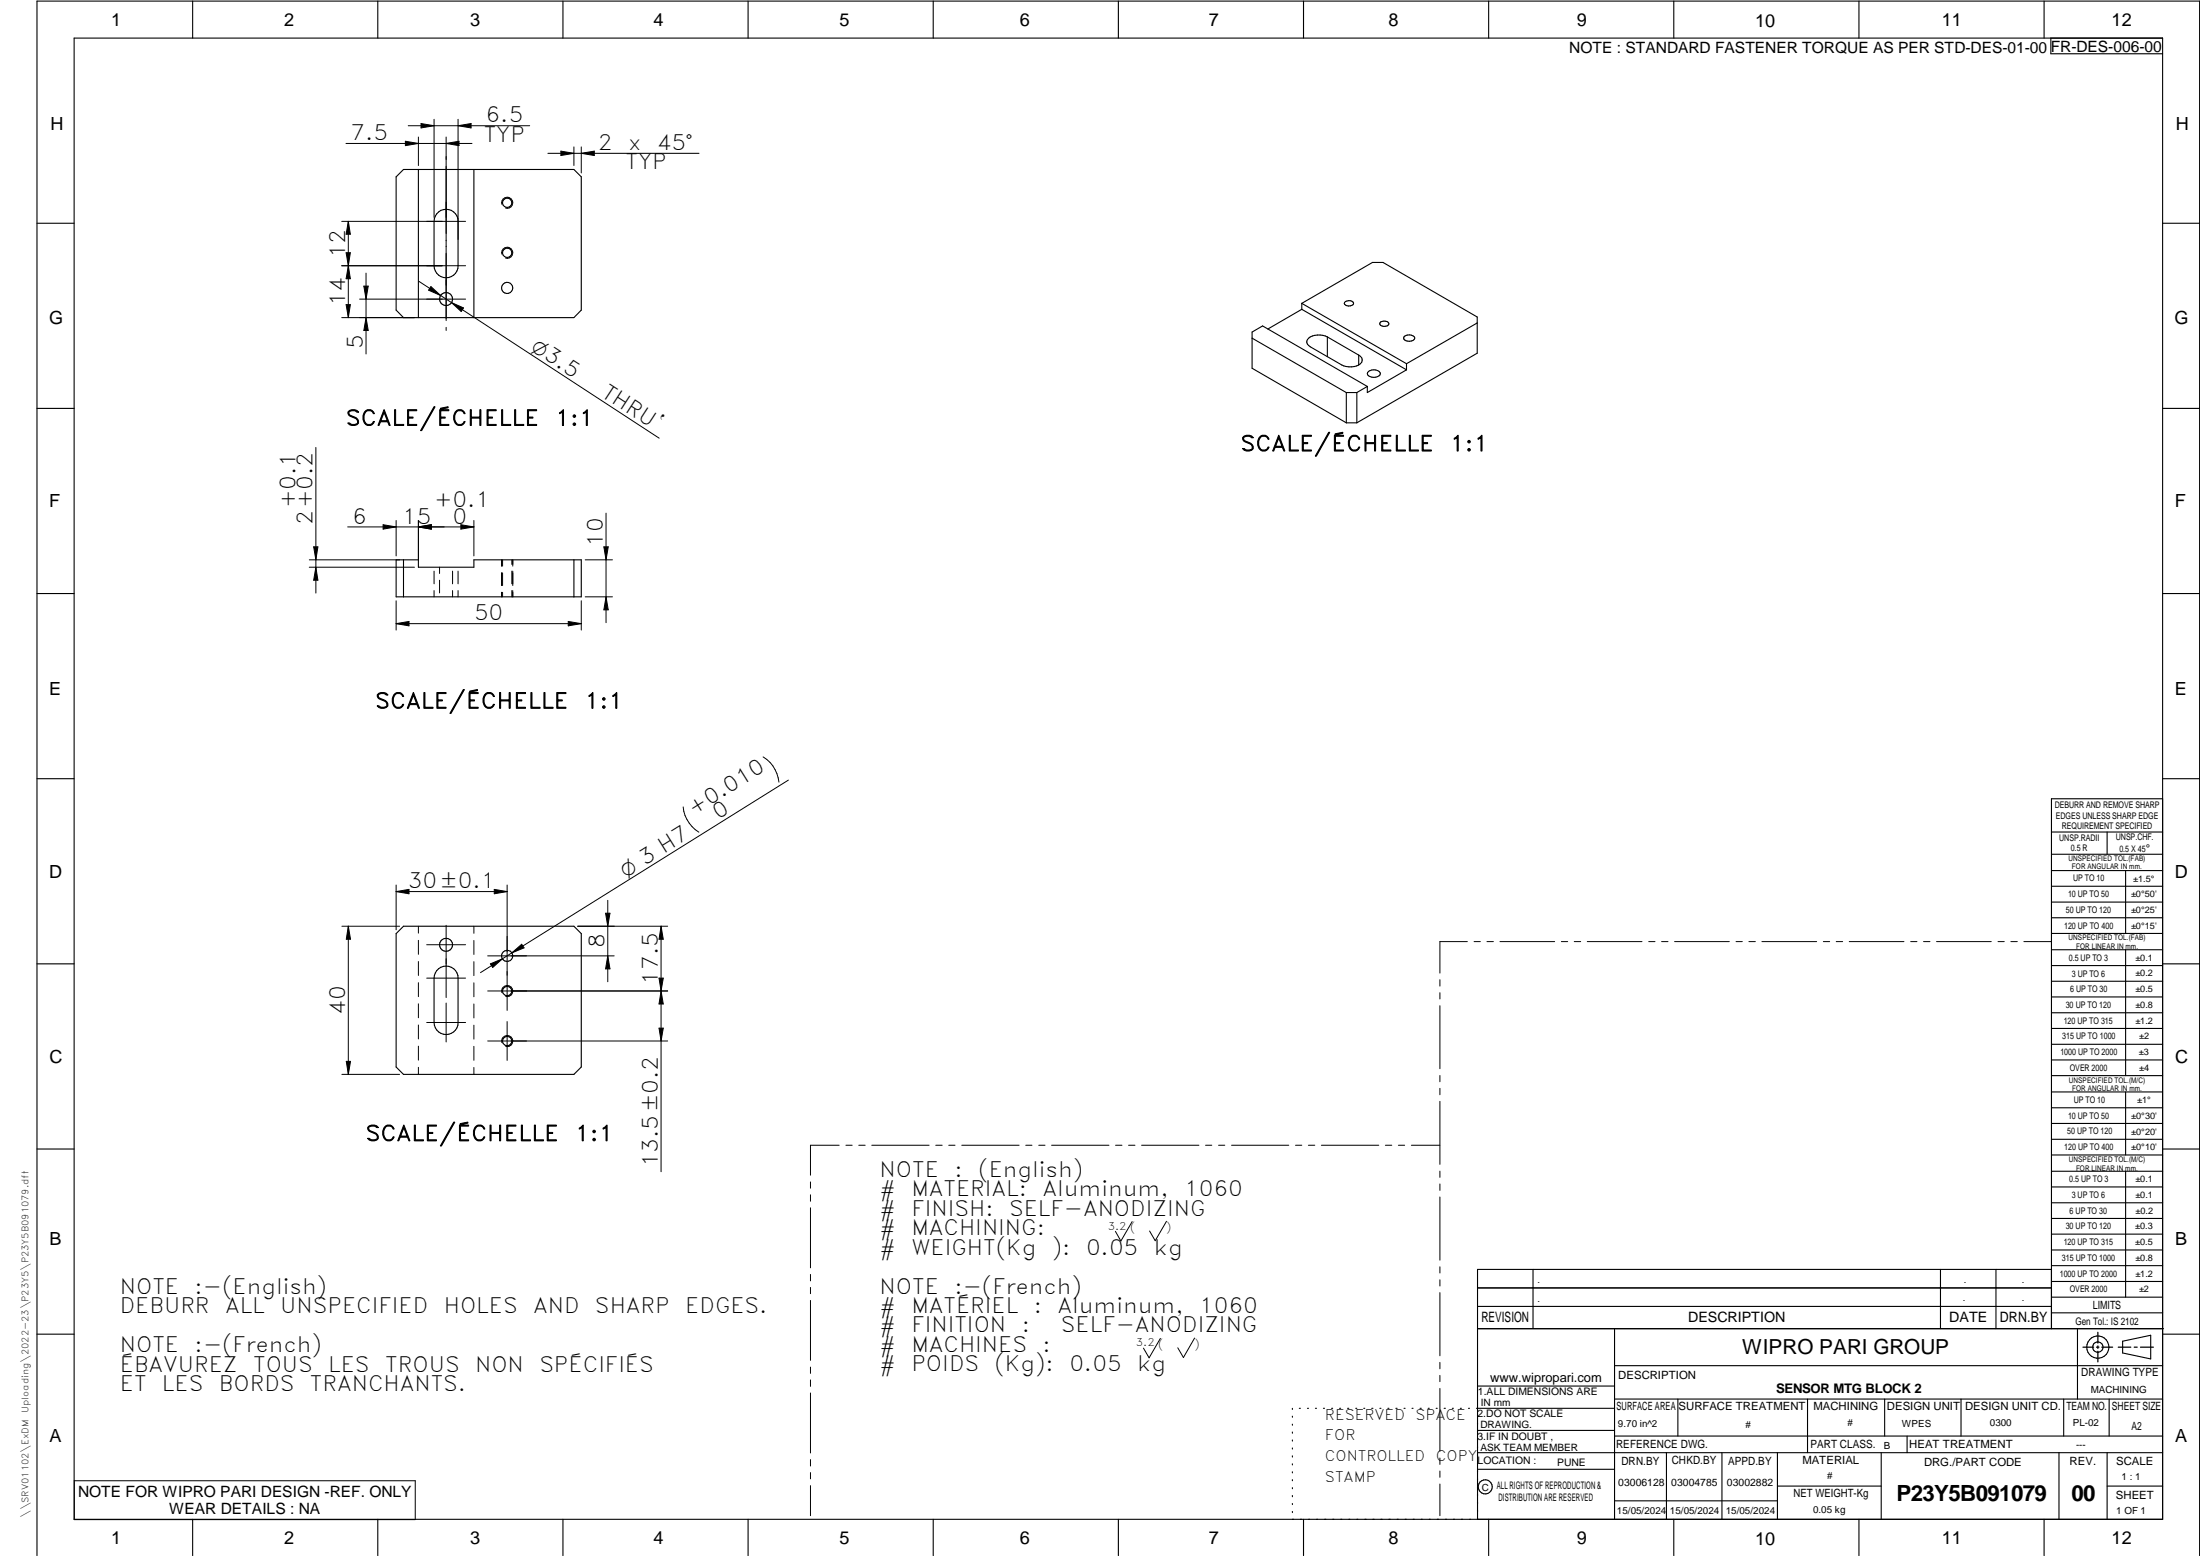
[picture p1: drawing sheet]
<svg xmlns="http://www.w3.org/2000/svg" width="594mm" height="420mm" viewBox="0 0 594 420" stroke-linecap="round" stroke-linejoin="round" font-family="sans-serif">
<g fill="none" stroke="#000" stroke-width=".3">
<path d="M20 10.3h564v400h-564zM52 .3v10M102 .3v10M152 .3v10M202 .3v10M252 .3v10M302 .3v10M352 .3v10M402 .3v10M452 .3v10M502 .3v10M552 .3v10"/>
<path d="M553.8 10.3v4.2h30.2M107 47.8l2-2h46l2 2v35.9l-2 2.1h-46l-2-2.1zM113 45.8v40M118.4 57.2a3.2 3.2 0 0 1 3.5-.4 3.2 3.2 0 0 1 1.8 3v12a3.2 3.2 0 0 1-3.2 3.2 3.2 3.2 0 0 1-3.3-3.2v-12a3.3 3.3 0 0 1 1.2-2.6zM128 45.8v40M10 60.3h10M584 60.3h10M338.1 91.3l25.5 14.7M351.5 81.9l28.3 16.3M351.5 81.9v1.6M351.5 83.5l28.3 16.4M351.5 83.5l-9.2 5.4"/>
<path d="M351.5 81.9l19.1-11h2.9l25.4 14.7v9.8l-32.5 18.8M358.4 91v5.3M358.4 91a4.7 4.7 0 0 0-5.3 .7 1.34 1.34 0 0 0 .7 1.9l9.1 5.2 2.1 .3 1.9-.5M358.4 91l8.5 4.9M363.1 81.7a1.4 1.4 0 0 1 2.4 .3 1.51 1.51 0 0 1-2.5-.1zM366.9 95.9a1.41 1.41 0 0 1 .9 1.3 1.41 1.41 0 0 1-.9 1.4M366.9 95.9v2.7M372.9 86.9l.8-.2a1.04 1.04 0 0 1 1.3 .8 1.47 1.47 0 0 1-2.4-.1zM379.3 90.8a1.69 1.69 0 0 1 2.7 .6 1.79 1.79 0 0 1-3-.1zM379.8 98.2v1.7M379.8 99.9l-10.6 6.1v-1.6M398.9 87.2l-19.1 11"/>
<path d="M10 110.3h10M363.6 114.2h2.8M363.6 106v8.2M363.6 106h2.8M366.4 106v8.2M369.2 104.4l-28.3-16.4-2.8 1.7v9.7l25.5 14.8M369.2 104.4l-2.8 1.6M369.6 100.3a2.12 2.12 0 0 1 3.1 .6 2.03 2.03 0 0 1-3.5 0zM584 110.3h10M107 151.2h6v2h15v-2h29v10h-50zM109 151.2v10M155 151.2v10"/>
<path d="M10 160.3h10M584 160.3h10M10 210.3h10M584 215.7h-30v143.1M584 210.3h10M554 224.7h30M554 230.7h30M554 235.1h30M554 239.3h30M569 224.7v6M574 235.1v17M107 252.1l2-2h46l2 2v36l-2 2h-46l-2-2z"/>
<path d="M554 243.6h30M554 247.8h30M554 252.1h30M554 256.5h30M574 256.5v33.9M10 260.3h10M117.9 262.1a3.2 3.2 0 0 1 3.6-1.1 3.2 3.2 0 0 1 2.2 3.1v12a3.2 3.2 0 0 1-3.2 3.3 3.2 3.2 0 0 1-3.3-3.3v-12l.1-.7zM554 260.7h30M554 265h30M554 269.2h30M554 273.5h30M554 277.7h30"/>
<path d="M584 260.3h10M554 282h30M554 286.2h30M554 290.4h30M554 294.9h30M554 299.1h30M574 294.9v17M10 310.3h10M554 303.4h30M554 307.6h30M554 311.9h30M554 316.3h30"/>
<path d="M574 316.3v34M584 310.3h10M554 320.5h30M554 324.8h30M554 329h30M554 333.2h30M554 337.5h30M399 358.8h185.2M399 352.8h155M399 347.8h155M414 342.8v16M436 358.8v51.5"/>
<path d="M524 342.8v16M539 342.8v16M554 341.8h30M554 346h30M554 350.3h30M554 354.5h30M554 342.8h-155v67.5M561 358.8v19M10 360.3h10M399 374.3h37M436 377.8h148M453.1 377.8v10"/>
<path d="M488.1 377.8v14.5M508.9 377.8v10M529.5 377.8v10M557.3 377.8v10M569.5 377.8v10M573.2 362.2l7.6-1.6v6.3l-7.6-1.6zM584 368.8h-148M584 360.3h10M349 380.3v.3M349 382.4v.3M349 384.6v.3M349 386.7v.3"/>
<path d="M349 388.8v.3M349 391v.3M349 393.1v.3M349 395.3v.3M349 397.4v.3M349 399.5v.3M350.9 380.3h.2M353.1 380.3h.2M355.2 380.3h.3M357.4 380.3h.3M359.6 380.3h.3M361.7 380.3h.3"/>
<path d="M363.9 380.3h.3M366.1 380.3h.3M368.3 380.3h.2M370.4 380.3h.3M372.6 380.3h.3M374.8 380.3h.3M376.9 380.3h.4M379.1 380.3h.3M381.3 380.3h.3M383.4 380.3h.4M385.6 380.3h.3M387.8 380.3h.3"/>
<path d="M390 380.3h.3M392.2 380.3h.3M394.3 380.3h.3M396.5 380.3h.3M398.7 380.3h37.3M399 396.7h37M399 392.3h185M399 386.2h37M436 387.8h148M450 392.3v18M465 392.3v18M480 392.3v18"/>
<path d="M508 392.3v18M515 387.8v4.5M556 392.3v18M569 392.3v18M52 410.3v9.7M102 410.3v9.7M152 410.3v9.7M202 410.3v9.7M252 410.3v9.7M302 410.3v9.7M349 401.7v.3M349 403.8v.4"/>
<path d="M349 406v.3M349 408.1v.3M352 410.3v9.7M402 410.3v9.7M436 405.3h44M452 410.3v9.7M480 401.3h28M502 410.3v9.7M552 410.3v9.7M569 401.3h15M10 420v-419.7h584v419.7"/>
<circle cx="137" cy="54.8" r="1.25"/>
<circle cx="137" cy="68.3" r="1.26"/>
<circle cx="137" cy="77.8" r="1.5"/>
<circle cx="120.5" cy="80.7" r="1.76"/>
<circle cx="120.5" cy="255.1" r="1.76"/>
<circle cx="136.9" cy="258.1" r="1.5"/>
<circle cx="136.9" cy="267.6" r="1.25"/>
<circle cx="137" cy="281.1" r="1.26"/>
<circle cx="566.5" cy="363.7" r="1.39"/>
<circle cx="566.5" cy="363.8" r="3"/>
<circle cx="401.1" cy="401.5" r="1.9"/>
</g>
<g fill="none" stroke="#000" stroke-width=".27">
<path d="M93.4 38.7h34.1M109.5 38.1l3.5 .6-3.5 .6zM110.2 34h32.8M113 37v7.7M113.7 33.4l3.5 .6-3.5 .5zM117.2 32.2v26.5M120.5 37v49.6M120.5 38.7l3.4-.6v1.2zM123.7 32.2v32.5M123.7 34l3.5-.6v1.1zM155 39.7v5M157 39.7v7"/>
<path d="M92.3 59.8h33.4M94.1 59.8v26M94.1 59.8l.5 3.4h-1.1zM135.5 55.2a1.51 1.51 0 0 1 1.3-1.9 1.51 1.51 0 0 1 1.7 1.6 1.51 1.51 0 0 1-1.9 1.3M147.9 41.4h40.9M151.5 40.8l3.5 .6-3.5 .6zM157 41.4l3.5-.6v1.2zM92.3 71.8h33.4M93.5 68.2h1.1l-.5 3.6zM94.1 71.8l.5 3.5h-1.1zM98.2 77.3h1.2l-.6 3.5zM98.8 73.7v21.9"/>
<path d="M113.2 76l8.7 5.7M116.4 77.4l2.6 2.4-3.3-1.4zM135.5 68.6a1.5 1.5 0 0 1 1.4-1.8 1.5 1.5 0 0 1 1.6 1.6 1.5 1.5 0 0 1-1.9 1.3M92.3 85.8h19.6M93.5 82.3h1.1l-.5 3.5zM97.1 80.8h28.6M98.8 85.8l.6 3.4h-1.2zM120.5 88.4v.8M121.9 81.7l56.1 36.6M121.9 81.7l3.3 1.4-.7 1zM85.3 120.8v39.3M163.7 138.6v29.5"/>
<path d="M83.5 151.2h24.4M83.5 153.2h28.4M84.7 147.7h1.1l-.5 3.5zM85.3 153.2l.5 3.5h-1.1zM93.9 142.3h34.1M103.5 141.7l3.5 .6-3.5 .6zM107 140.5v9.6M113 142.3l3.5-.6v1.2zM113 140.5v10.6M117.2 154.2v3.4M117.2 159.5v1.7M118.7 153.2v1.7"/>
<path d="M118.7 156.7v3.4M122.2 154.2v3.4M122.2 159.5v1.7M123.7 154.2v3.4M123.7 159.5v1.7M124.5 141.7l3.5 .6-3.5 .6zM128 140.5v9.6M135.5 151.2v1.7M135.5 154.7v3.4M135.5 159.9v1.3M135.7 151.2v1.7M135.7 154.7v3.4"/>
<path d="M135.7 159.9v1.3M138.2 151.2v1.2M138.2 154.2v3.4M138.2 159.5v1.7M138.5 151.2v1.7M138.5 154.2v3.9M138.5 159.5v1.7M158 151.2h7.4M163.1 147.7h1.1l-.5 3.5zM107 168.4l3.4-.6v1.2zM107 162.2v7.9M107 168.4h50"/>
<path d="M153.5 167.8l3.5 .6-3.5 .6zM157 162.2v7.9M158 161.2h7.4M163.7 161.2l.5 3.5h-1.1zM184.5 217.9a9 9 0 0 0 4.2 6.8M206.1 204.4a8.9 8.9 0 0 1 4.2 6.8M212.9 210.7l-74.7 46.6M107 239v12.1M136.9 239v33.8M92.3 250.1h15.6M94.1 250.1v40M94.1 250.1l.6 3.5h-1.2z"/>
<path d="M107 240.7l3.4-.5v1.1zM107 240.7h29.9M113 250.1v1.9M113 253.9v3.8M113 259.6v3.8M115.2 255.1h10.5M120.5 249.9v19.5M128 250.1v1.9M128 254v3.7M128 259.7v3.7M131.7 258.1h34.2M133.5 240.2l3.4 .5-3.4 .6z"/>
<path d="M138.2 257.3l-8.5 5.3M138.2 257.3l2.7-2.3 .6 .9zM156 250.1h24.3M163.5 246.6h1.2l-.6 3.5zM164.1 258.1l.6 3.5h-1.2zM164.1 243.1v22M178.5 250.1l.6 3.5h-1.1zM178.5 250.1v66.3M396.2 254.3h-7.4v8.5M398.1 254.3h1.6M401.5 254.3h1.8M405 254.3h14.8"/>
<path d="M421.6 254.3h1.7M425.1 254.3h1.7M428.6 254.3h14.8M445.2 254.3h1.7M448.7 254.3h1.7M452.2 254.3h14.8M468.8 254.3h1.7M472.3 254.3h1.7M475.8 254.3h14.8M492.4 254.3h1.7M495.8 254.3h1.8M499.4 254.3h14.7"/>
<path d="M516 254.3h1.6M519.4 254.3h1.8M522.9 254.3h14.8M539.5 254.3h1.7M543 254.3h1.7M546.5 254.3h7.4M113 265.3v3.8M113 271.1v3.7M113 276.8v3.7M115.2 276.1h10.5M115.2 264.1h10.5M120.5 270.8v10.5"/>
<path d="M128 265.4v3.8M128 271.1v3.8M128 276.8v3.8M132.4 260.3l3.3-1.4-2.7 2.3zM135.5 268a1.51 1.51 0 0 1 1.3-1.9 1.51 1.51 0 0 1 1.7 1.7 1.51 1.51 0 0 1-1.9 1.3M136.9 275.8v10.5M178 277.6h1.1l-.6 3.5zM178 264.1h1.1l-.6 3.5zM178.5 267.6l.6 3.5h-1.1zM180.3 267.6h-48.6M388.8 264.5v1.8M388.8 268.1v1.6"/>
<path d="M388.8 271.6v17M92.3 290.1h15.6M93.5 286.6h1.2l-.6 3.5zM113 282.5v3.8M113 288.2v1.9M128 282.5v3.8M128 288.2v1.9M131.7 281.1h48.6M135.5 281.5a1.51 1.51 0 0 1 1.3-1.9 1.51 1.51 0 0 1 1.7 1.7 1.51 1.51 0 0 1-1.9 1.3M388.8 290.4v1.7M388.8 293.9v1.7M388.8 297.4v17"/>
<path d="M218.9 319.2v1.6M226.6 309.2h-7.7v8.1M228.4 309.2h1.7M231.9 309.2h1.7M235.4 309.2h15.5M252.7 309.2h1.7M256.2 309.2h1.7M259.7 309.2h15.5M277 309.2h1.7M280.5 309.2h1.7M284 309.2h15.5M301.2 309.2h1.8"/>
<path d="M304.8 309.2h1.7M308.3 309.2h15.5M325.5 309.2h1.7M329.1 309.2h1.6M332.6 309.2h15.4M349.8 309.2h1.7M353.3 309.2h1.7M356.8 309.2h15.5M374.1 309.2h1.7M377.6 309.2h1.7M381.1 309.2h7.7M388.8 316.2v1.7"/>
<path d="M388.8 319.7v1.7M218.9 322.6v1.8M218.9 326.1v16.2M305.7 329.9l-3 5.2-1.5-2.6M315 329.8l-3.1 5.2-1.5-2.6M388.8 323.2v17.1M218.9 344.1v1.8M218.9 347.6v1.7M218.9 351.2v16.1M388.8 342.1v1.6M388.8 345.6v1.7M388.8 349v17.1"/>
<path d="M218.9 369.1v1.7M218.9 372.6v1.8M218.9 376.1v16.2M313.3 361.4l-3 5.2-1.5-2.6M322.6 361.3l-3 5.3-1.6-2.7M388.8 367.9v1.7M388.8 371.4v1.7M388.8 374.9v17M20.1 399.8h92v10.5h-92zM218.9 394.1v1.8M218.9 397.6v1.7M388.8 393.7v1.7"/>
<path d="M388.8 397.2v1.7M218.9 401.2v8.1M388.8 400.7v8.6"/>
</g>
<path d="M566.5 359.7v3M562.5 363.8h2.9M566.1 363.8h.7M566.5 363.4v.7M566.5 364.9v2.8M567.6 363.8h2.9M572 363.8h3.4M576.3 363.8h.8M578 363.8h3.5" fill="none" stroke="#000" stroke-width=".34"/>
<g fill="#000">
<path d="M109.5 38.1l3.5 .6-3.5 .6zM113.7 33.4l3.5 .6-3.5 .5zM120.5 38.7l3.4-.6v1.2zM123.7 34l3.5-.6v1.1zM151.5 40.8l3.5 .6-3.5 .6zM157 41.4l3.5-.6v1.2zM94.1 71.8l.5 3.5h-1.1zM93.5 68.2h1.1l-.5 3.6zM94.1 59.8l.5 3.4h-1.1zM98.2 77.3h1.2l-.6 3.5zM116.4 77.4l2.6 2.4-3.3-1.4zM93.5 82.3h1.1l-.5 3.5z"/>
<path d="M98.8 85.8l.6 3.4h-1.2zM121.9 81.7l3.3 1.4-.7 1zM84.7 147.7h1.1l-.5 3.5zM85.3 153.2l.5 3.5h-1.1zM103.5 141.7l3.5 .6-3.5 .6zM113 142.3l3.5-.6v1.2zM124.5 141.7l3.5 .6-3.5 .6zM163.1 147.7h1.1l-.5 3.5zM107 168.4l3.4-.6v1.2zM153.5 167.8l3.5 .6-3.5 .6zM163.7 161.2l.5 3.5h-1.1zM94.1 250.1l.6 3.5h-1.2z"/>
<path d="M107 240.7l3.4-.5v1.1zM133.5 240.2l3.4 .5-3.4 .6zM138.2 257.3l2.7-2.3 .6 .9zM163.5 246.6h1.2l-.6 3.5zM178.5 250.1l.6 3.5h-1.1zM132.4 260.3l3.3-1.4-2.7 2.3zM164.1 258.1l.6 3.5h-1.2zM178 264.1h1.1l-.6 3.5zM178.5 267.6l.6 3.5h-1.1zM178 277.6h1.1l-.6 3.5zM93.5 286.6h1.2l-.6 3.5z"/>
</g>
<g font-size="6">
<text x="512.1" y="405.2">P23Y5B091079</text>
<text x="559.4" y="405.2">00</text>
</g>
<g font-size="5.7">
<text x="131.1" y="33.1">6.5</text>
<text x="94.7" y="37.9">7.5</text>
<text x="130.6" y="38.3">TYP</text>
<text x="161.5" y="40.5">2</text>
<text x="169.6" y="40.5">x</text>
<text x="177.4" y="40.5">45°</text>
<text x="168.9" y="45.8">TYP</text>
<text x="93.2" y="69.7" transform="rotate(-90 93.2 69.7)">12</text>
<text x="93.2" y="82.7" transform="rotate(-90 93.2 82.7)">14</text>
<text x="98" y="94.4" transform="rotate(-90 98 94.4)">5</text>
<text x="162" y="106.8" transform="rotate(33 162 106.8)">THRU`</text>
<text x="93.4" y="114.9">SCALE/ÉCHELLE</text>
<text x="149.9" y="114.9">1:1</text>
<text x="335" y="121.8">SCALE/ÉCHELLE</text>
<text x="391.5" y="121.8">1:1</text>
<text x="79.8" y="137.2" transform="rotate(-90 79.8 137.2)">+0.1</text>
<text x="117.2" y="136.9">+0.1</text>
<text x="84.4" y="141.8" transform="rotate(-90 84.4 141.8)">2+0.2</text>
<text x="95.1" y="141.4">6</text>
<text x="108.6" y="141.4">15</text>
<text x="122.2" y="141.4">0</text>
<text x="162.8" y="147.7" transform="rotate(-90 162.8 147.7)">10</text>
<text x="128" y="167.5">50</text>
<text x="101.3" y="191.3">SCALE/ÉCHELLE</text>
<text x="157.9" y="191.3">1:1</text>
<text x="187.4" y="220.2" transform="rotate(-32 187.4 220.2)">+0.010</text>
<text x="194" y="221.4" transform="rotate(-32 194 221.4)">0</text>
<text x="110.1" y="239.9">30±0.1</text>
<text x="163.2" y="256.1" transform="rotate(-90 163.2 256.1)">8</text>
<text x="177.7" y="265.9" transform="rotate(-90 177.7 265.9)">17.5</text>
<text x="93.2" y="274.1" transform="rotate(-90 93.2 274.1)">40</text>
<text x="98.7" y="308.1">SCALE/ÉCHELLE</text>
<text x="155.3" y="308.1">1:1</text>
<text x="177.7" y="315.2" transform="rotate(-90 177.7 315.2)">13.5±0.2</text>
<text x="237.5" y="317.8">NOTE</text>
<text x="257.7" y="317.8">:</text>
<text x="264.1" y="317.8">(English)</text>
<text x="237.5" y="323">#</text>
<text x="246.1" y="323">MATERIAL:</text>
<text x="281.5" y="323">Aluminum,</text>
<text x="319.8" y="323">1060</text>
<text x="237.5" y="328.3">#</text>
<text x="246.1" y="328.3">FINISH:</text>
<text x="272.5" y="328.3">SELF-ANODIZING</text>
<text x="237.5" y="333.5">#</text>
<text x="246.1" y="333.5">MACHINING:</text>
<text x="237.5" y="338.8">#</text>
<text x="246.1" y="338.8">WEIGHT(Kg</text>
<text x="284" y="338.8">):</text>
<text x="293.3" y="338.8">0.05</text>
<text x="311.6" y="338.8">kg</text>
<text x="32.3" y="349.4">NOTE</text>
<text x="52.5" y="349.4">:-(English)</text>
<text x="237.5" y="349.3">NOTE</text>
<text x="257.7" y="349.3">:-(French)</text>
<text x="32.3" y="354.7">DEBURR</text>
<text x="60.8" y="354.7">ALL</text>
<text x="75.7" y="354.7">UNSPECIFIED</text>
<text x="119.8" y="354.7">HOLES</text>
<text x="144" y="354.7">AND</text>
<text x="160.7" y="354.7">SHARP</text>
<text x="185" y="354.7">EDGES.</text>
<text x="237.5" y="354.5">#</text>
<text x="237.5" y="359.8">#</text>
<text x="246.1" y="359.8">FINITION</text>
<text x="246.1" y="354.5">MATÉRIEL</text>
<text x="275.9" y="359.8">:</text>
<text x="279.2" y="354.5">:</text>
<text x="285.6" y="354.5">Aluminum,</text>
<text x="286.5" y="359.8">SELF-ANODIZING</text>
<text x="323.8" y="354.5">1060</text>
<text x="32.3" y="365.2">NOTE</text>
<text x="52.5" y="365.2">:-(French)</text>
<text x="237.5" y="365">#</text>
<text x="246.1" y="365">MACHINES</text>
<text x="281.5" y="365">:</text>
<text x="32.3" y="370.4">ÉBAVUREZ</text>
<text x="68.3" y="370.4">TOUS</text>
<text x="88.7" y="370.4">LES</text>
<text x="104" y="370.4">TROUS</text>
<text x="128.3" y="370.4">NON</text>
<text x="145.7" y="370.4">SPÉCIFIÉS</text>
<text x="237.5" y="370.3">#</text>
<text x="246.1" y="370.3">POIDS</text>
<text x="268.5" y="370.3">(Kg):</text>
<text x="288.8" y="370.3">0.05</text>
<text x="307.1" y="370.3">kg</text>
<text x="32.3" y="375.7">ET</text>
<text x="43.7" y="375.7">LES</text>
<text x="59.1" y="375.7">BORDS</text>
<text x="83.7" y="375.7">TRANCHANTS.</text>
</g>
<text font-size="5.6" x="470.5" y="365.5">WIPRO PARI GROUP</text>
<g font-size="5.4">
<text x="143.2" y="94.6" transform="rotate(33 143.2 94.6)">O3.5</text>
<text x="169" y="237.1" transform="rotate(-32 169 237.1)">O 3 H7</text>
</g>
<g font-size="4.9">
<text x="30" y="6.9">1</text>
<text x="76.7" y="6.9">2</text>
<text x="127" y="6.9">3</text>
<text x="176.5" y="6.9">4</text>
<text x="226.7" y="6.9">5</text>
<text x="275.4" y="6.9">6</text>
<text x="326.4" y="6.9">7</text>
<text x="375" y="6.9">8</text>
<text x="425.8" y="6.9">9</text>
<text x="473.9" y="7.3">10</text>
<text x="524.3" y="6.9">11</text>
<text x="570.2" y="6.9">12</text>
<text x="13.6" y="35.1">H</text>
<text x="587.6" y="35.1">H</text>
<text x="13.2" y="87.5">G</text>
<text x="587.2" y="87.5">G</text>
<text x="13.2" y="137">F</text>
<text x="587.2" y="137">F</text>
<text x="13.2" y="187.6">E</text>
<text x="587.2" y="187.6">E</text>
<text x="13.2" y="237">D</text>
<text x="587.2" y="237">D</text>
<text x="13.4" y="287.1">C</text>
<text x="587.4" y="287.1">C</text>
<text x="13.4" y="336.2">B</text>
<text x="587.4" y="336.2">B</text>
<text x="13.4" y="389.3">A</text>
<text x="587.4" y="389.3">A</text>
<text x="30" y="416.9">1</text>
<text x="76.7" y="416.9">2</text>
<text x="127" y="416.9">3</text>
<text x="176.5" y="416.9">4</text>
<text x="226.7" y="416.9">5</text>
<text x="275.4" y="416.9">6</text>
<text x="326.4" y="416.9">7</text>
<text x="375" y="416.9">8</text>
<text x="425.8" y="416.9">9</text>
<text x="473.9" y="417.3">10</text>
<text x="524.3" y="416.9">11</text>
<text x="570.2" y="416.9">12</text>
</g>
<g font-size="4.2">
<text x="423.7" y="14.3">NOTE : STANDARD FASTENER TORQUE AS PER STD-DES-01-00</text>
<text x="553.8" y="14">FR-DES-006-00</text>
<text x="21.1" y="404.3">NOTE FOR WIPRO PARI DESIGN -REF. ONLY</text>
<text x="45.7" y="408.8">WEAR DETAILS : NA</text>
</g>
<g font-size="3.9">
<text x="400" y="357.1">REVISION</text>
<text x="455.9" y="357.1">DESCRIPTION</text>
<text x="526.4" y="357.1">DATE</text>
<text x="540" y="357.1">DRN.BY</text>
<text x="357.8" y="383.3">RESERVED</text>
<text x="382.3" y="383.3">SPACE</text>
<text x="357.8" y="388.9">FOR</text>
<text x="357.8" y="394.5">CONTROLLED</text>
<text x="387.8" y="394.5">COPY</text>
<text x="357.8" y="400">STAMP</text>
</g>
<text font-size="3.6" x="479.6" y="376.1">SENSOR MTG BLOCK 2</text>
<text font-size="3.5" x="402.4" y="373.3">www.wipropari.com</text>
<g font-size="3.1">
<text x="565.1" y="353.5">LIMITS</text>
<text x="562" y="371.7">DRAWING TYPE</text>
<text x="437" y="372.3">DESCRIPTION</text>
<text x="436.5" y="380.8">SURFACE AREA</text>
<text x="453.3" y="380.8">SURFACE TREATMENT</text>
<text x="489.7" y="380.8">MACHINING</text>
<text x="509.5" y="380.8">DESIGN UNIT</text>
<text x="530.6" y="380.8">DESIGN UNIT CD.</text>
<text x="558" y="380.6">TEAM NO.</text>
<text x="570.3" y="380.7">SHEET SIZE</text>
<text x="575.6" y="386.1">A2</text>
<text x="436.4" y="391.1">REFERENCE DWG.</text>
<text x="437.8" y="395.5">DRN.BY</text>
<text x="451.4" y="395.4">CHKD.BY</text>
<text x="466.6" y="395.5">APPD.BY</text>
<text x="486.7" y="395.4">MATERIAL</text>
<text x="488.9" y="390.9">PART CLASS.</text>
<text x="515.6" y="390.9">HEAT TREATMENT</text>
<text x="519.6" y="395.9">DRG./PART CODE</text>
<text x="558.9" y="395.5">REV.</text>
<text x="571.4" y="395.6">SCALE</text>
<text x="484.3" y="404.2">NET WEIGHT-Kg</text>
<text x="571.4" y="404.7">SHEET</text>
</g>
<text font-size="3" x="579.5" y="230.1">°</text>
<g font-size="2.8">
<text x="299.1" y="332.1">3.2 (</text>
<text x="315" y="332.5">)</text>
<text x="560.4" y="357.7">Gen Tol.: IS 2102</text>
<text x="306.7" y="363.6">3.2 (</text>
<text x="322.5" y="364">)</text>
<text x="399.1" y="376.6">1.ALL DIMENSIONS ARE</text>
<text x="399" y="382.7">2.DO NOT SCALE</text>
<text x="399" y="388.7">3.IF IN DOUBT ,</text>
<text x="399" y="395.4">LOCATION :</text>
<text x="420.5" y="396">PUNE</text>
<text x="404.2" y="402">ALL RIGHTS OF REPRODUCTION &amp;</text>
<text x="437" y="401.2">03006128</text>
<text x="451.3" y="401.2">03004785</text>
<text x="466.3" y="401.2">03002882</text>
<text x="404.7" y="405.4">DISTRIBUTION ARE RESERVED</text>
</g>
<g font-size="2.7">
<text x="564.6" y="376.2">MACHINING</text>
<text x="399.9" y="379.7">IN mm</text>
<text x="399.7" y="385.7">DRAWING.</text>
<text x="436.9" y="385.4">9.70 in^2</text>
<text x="471.4" y="385.5">#</text>
<text x="498.9" y="385">#</text>
<text x="513.6" y="385.3">WPES</text>
<text x="537.3" y="385.1">0300</text>
<text x="559.7" y="385.1">PL-02</text>
<text x="399.7" y="391.8">ASK TEAM MEMBER</text>
<text x="508.7" y="391.2">B</text>
<text x="560.6" y="391.1">---</text>
<text x="493.4" y="399.5">#</text>
<text x="572.8" y="399.7">1 : 1</text>
<text x="400.1" y="402.5">C</text>
<text x="436.6" y="408.7">15/05/2024</text>
<text x="450.9" y="408.8">15/05/2024</text>
<text x="466" y="408.9">15/05/2024</text>
<text x="489.6" y="408.5">0.05 kg</text>
<text x="571.4" y="408.7">1 OF 1</text>
</g>
<g font-size="2.5">
<text x="554.9" y="218.3">DEBURR AND REMOVE SHARP</text>
<text x="555.2" y="221">EDGES UNLESS SHARP EDGE</text>
<text x="556.1" y="227.1">UNSP.RADII</text>
<text x="556.8" y="223.8">REQUIREMENT SPECIFIED</text>
<text x="571.4" y="226.9">UNSP.CHF.</text>
<text x="559.2" y="229.9">0.5 R</text>
<text x="572.3" y="230.1">0.5 X 45</text>
<text x="559.8" y="238">UP TO 10</text>
<text x="576.1" y="238.1">±1.5°</text>
<text x="558.5" y="242.2">10 UP TO 50</text>
<text x="575.5" y="242.3">±0°50'</text>
<text x="557.4" y="250.7">120 UP TO 400</text>
<text x="557.9" y="246.5">50 UP TO 120</text>
<text x="575.5" y="250.7">±0°15'</text>
<text x="575.5" y="246.5">±0°25'</text>
<text x="558.7" y="259.4">0.5 UP TO 3</text>
<text x="559.5" y="263.7">3 UP TO 6</text>
<text x="576.6" y="263.6">±0.2</text>
<text x="576.6" y="259.4">±0.1</text>
<text x="559" y="267.9">6 UP TO 30</text>
<text x="576.6" y="267.9">±0.5</text>
<text x="557.8" y="272.2">30 UP TO 120</text>
<text x="576.6" y="272.2">±0.8</text>
<text x="556.9" y="280.7">315 UP TO 1000</text>
<text x="557.3" y="276.4">120 UP TO 315</text>
<text x="576.6" y="276.4">±1.2</text>
<text x="577.7" y="280.7">±2</text>
<text x="556.4" y="284.9">1000 UP TO 2000</text>
<text x="577.6" y="284.9">±3</text>
<text x="558.9" y="289.2">OVER 2000</text>
<text x="577.7" y="289.3">±4</text>
<text x="560" y="297.9">UP TO 10</text>
<text x="577.1" y="297.9">±1°</text>
<text x="558.5" y="302.1">10 UP TO 50</text>
<text x="575.5" y="302.1">±0°30'</text>
<text x="557.4" y="310.6">120 UP TO 400</text>
<text x="558.2" y="306.3">50 UP TO 120</text>
<text x="575.5" y="310.6">±0°10'</text>
<text x="575.5" y="306.4">±0°20'</text>
<text x="558.8" y="319.2">0.5 UP TO 3</text>
<text x="559.4" y="323.4">3 UP TO 6</text>
<text x="576.6" y="319.2">±0.1</text>
<text x="576.6" y="323.5">±0.1</text>
<text x="558.9" y="327.7">6 UP TO 30</text>
<text x="576.7" y="327.7">±0.2</text>
<text x="557.8" y="332">30 UP TO 120</text>
<text x="576.6" y="332">±0.3</text>
<text x="556.8" y="340.5">315 UP TO 1000</text>
<text x="557.3" y="336.3">120 UP TO 315</text>
<text x="576.6" y="336.3">±0.5</text>
<text x="576.6" y="340.5">±0.8</text>
<text x="415.2" y="346.4">.</text>
<text x="530.3" y="346.5">.</text>
<text x="545.9" y="346.4">.</text>
<text x="556.2" y="344.7">1000 UP TO 2000</text>
<text x="576.6" y="344.7">±1.2</text>
<text x="415.2" y="351.5">.</text>
<text x="530" y="351.3">.</text>
<text x="545.9" y="351.4">.</text>
<text x="558.9" y="349">OVER 2000</text>
<text x="577.6" y="349">±2</text>
</g>
<g font-size="2.4">
<text x="7.7" y="381.5" transform="rotate(-90 7.7 381.5)">Uploading\2022-23\P23Y5\P23Y5B091079.dft</text>
<text x="7.7" y="409.8" transform="rotate(-90 7.7 409.8)">\\SRV01102\ExDM</text>
</g>
<g font-size="2.1">
<text x="558.5" y="232.4">UNSPECIFIED TOL.(FAB)</text>
<text x="559.5" y="234.7">FOR ANGULAR IN mm.</text>
<text x="558.6" y="253.9">UNSPECIFIED TOL.(FAB)</text>
<text x="560.7" y="256.3">FOR LINEAR IN mm.</text>
<text x="558.7" y="292.3">UNSPECIFIED TOL.(M/C)</text>
<text x="559.6" y="294.7">FOR ANGULAR IN mm.</text>
<text x="558.7" y="313.7">UNSPECIFIED TOL.(M/C)</text>
<text x="560.6" y="316.1">FOR LINEAR IN mm.</text>
</g>
</svg>
